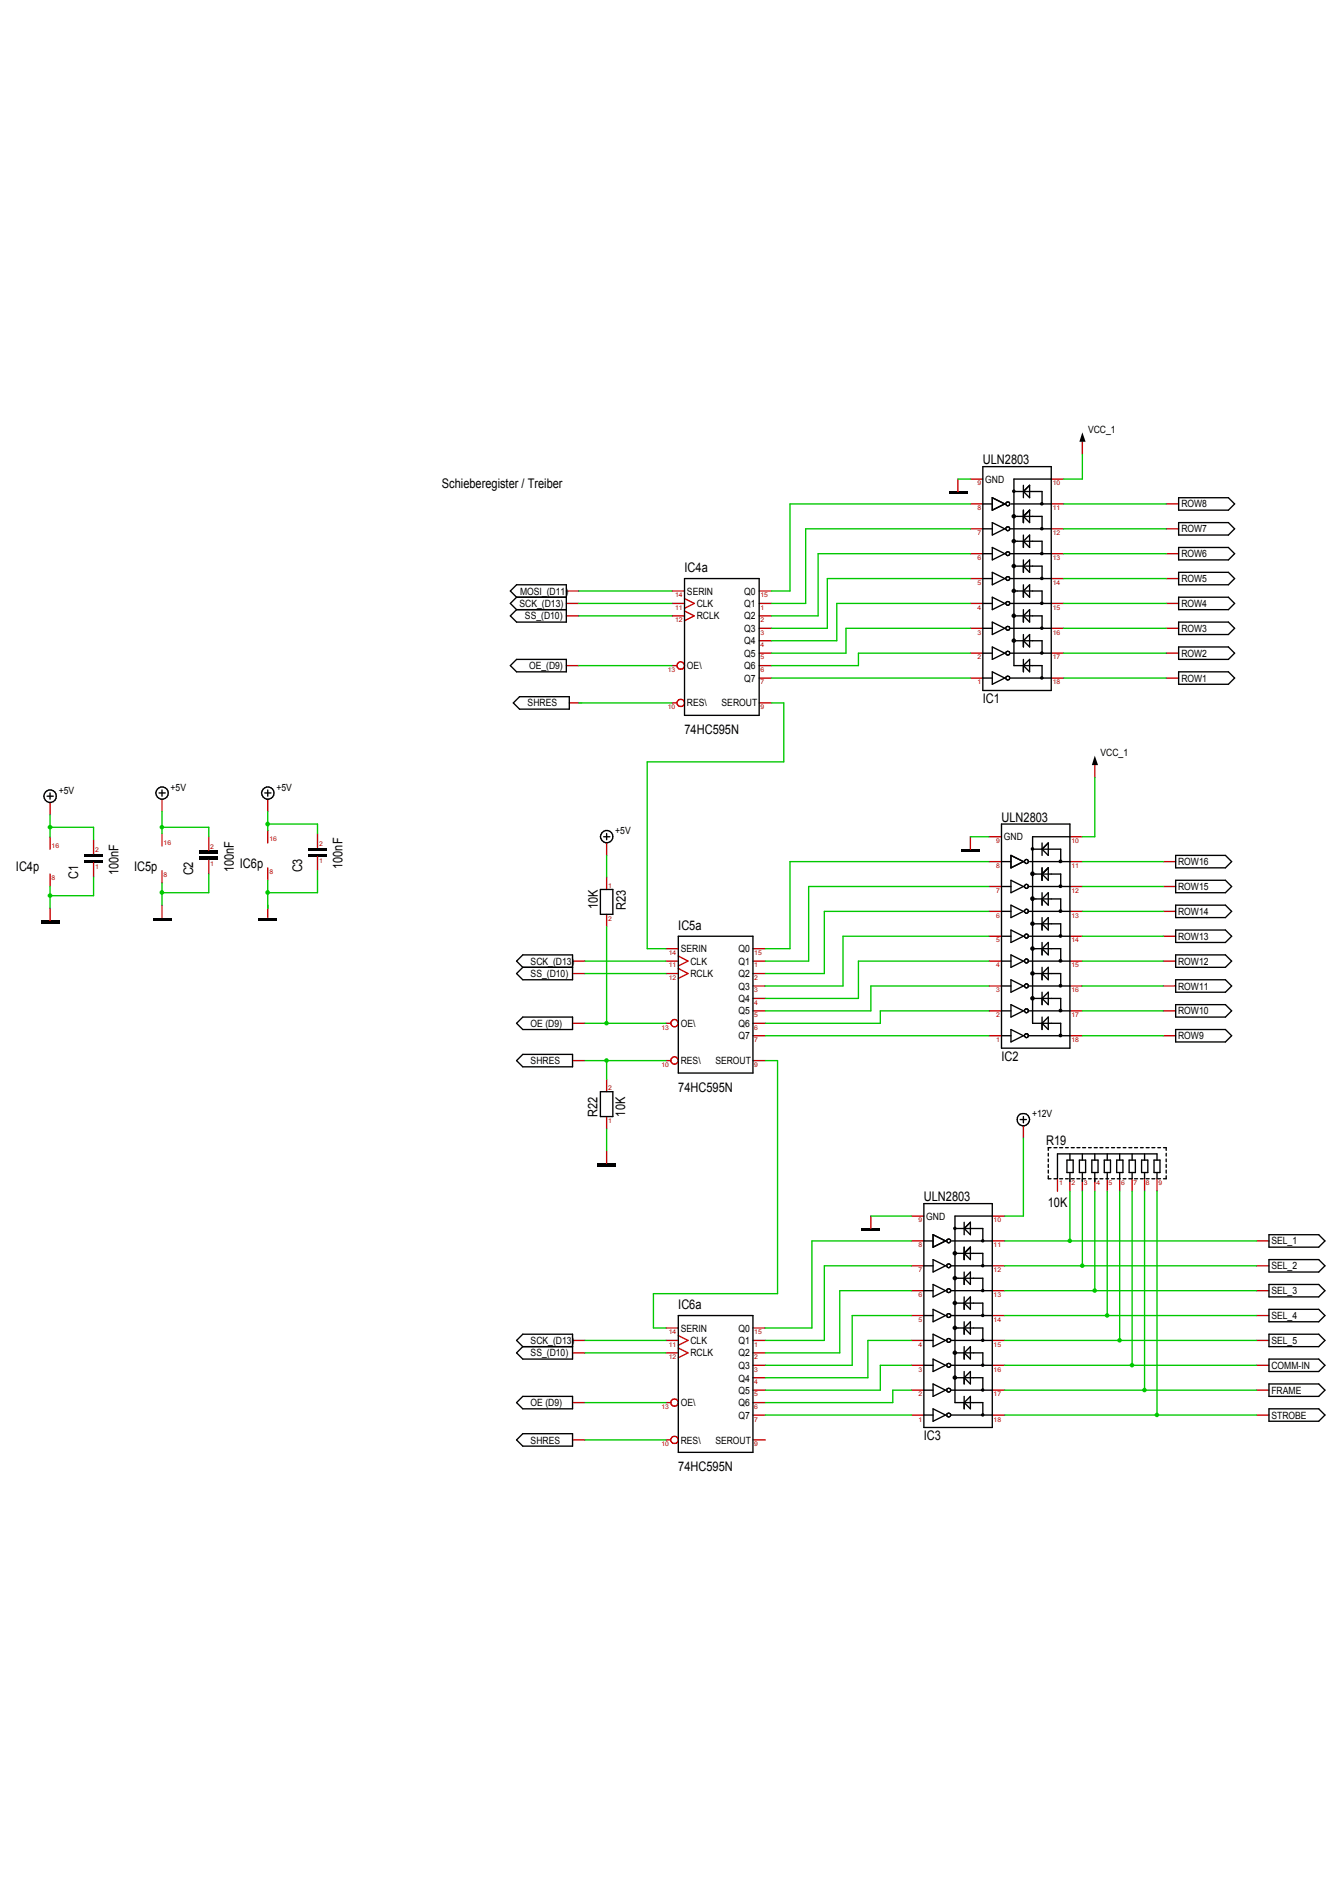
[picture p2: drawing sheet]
<svg xmlns="http://www.w3.org/2000/svg" width="210mm" height="297mm" viewBox="0 0 210 297" stroke-linecap="round" stroke-linejoin="round" font-family="sans-serif">
<path d="M89.1 110.1h2M95 132v1.9M89.6 166.1h2M196.7 213.8h1.9M89.6 225.5h2" fill="none" stroke="#c80000" stroke-width=".21"/>
<g fill="none" stroke="#000001" stroke-width=".21">
<path d="M81.3 109.1h7.8v1.9h-7.8l-1-.9zM94.5 131h1M95 130.5v1M80.9 166.1l.9-1h7.8v1.9h-7.8zM198.6 212.8h7.8l1 1-1 1h-7.8zM80.9 225.5l.9-1h7.8v1.9h-7.8z"/>
<circle cx="95" cy="131" r=".97"/>
</g>
<path d="M93.5 182.1h2.9v.5h-2.9z" fill-rule="evenodd" fill="#000001"/>
<g fill="none" stroke="#c80000" stroke-width=".21">
<path d="M88.6 96.4h2M88.6 94.5h2M88.6 92.5h2M88.6 104.2h2M182.5 106.2h2M95 137.3v2M89.6 152.4h2M89.6 150.5h2M95 143.2v1.9M89.6 160.2h2M95 169v1.9M95 174.8v2"/>
<path d="M95 180.2v1.9M196.7 198.2h1.9M196.7 194.3h1.9M89.6 211.8h2M89.6 209.9h2M89.6 219.6h2M196.7 209.9h1.9M196.7 206h1.9M196.7 202.1h1.9"/>
</g>
<g fill="none" stroke="#000001" stroke-width=".21">
<path d="M80.9 93.5l-1-1 1-.9h7.7v5.8h-7.7l-1-1 1-.9M80.9 95.5h7.7M80.9 93.5h7.7M80.9 93.5l-1 1 1 1M79.9 104.2l1-.9h7.7v1.9h-7.7zM184.5 105.2h7.8l1 1-1 .9h-7.8zM94 139.3h1.9v3.9h-1.9zM81.8 149.5h7.8v3.9h-7.8l-.9-1 .9-.9-.9-1zM81.8 159.3h7.8v1.9h-7.8l-.9-1zM81.8 151.5h7.8M94 170.9h1.9v3.9h-1.9zM198.6 193.3h7.8l1 1-1 1h-7.8z"/>
<path d="M198.6 197.2h7.8l1 1-1 1h-7.8zM80.9 209.9l.9-1h7.8v3.9h-7.8l-.9-1 .9-.9zM80.9 219.6l.9-.9h7.8v1.9h-7.8zM81.8 210.9h7.8M198.6 208.9h7.8l1 1-1 1h-7.8zM198.6 201.1h7.8l1 1-1 1h-7.8zM198.6 205h7.8l1 1-1 1h-7.8z"/>
</g>
<g fill="#000001">
<path d="M48.3 132.7h2.9v.5h-2.9z" fill-rule="evenodd"/>
<path d="M48.3 133.7h2.9v.5h-2.9z" fill-rule="evenodd"/>
</g>
<path d="M49.7 130.5v2.2M49.7 134.2v2.2" fill="none" stroke="#c80000" stroke-width=".21"/>
<g fill="#000001">
<path d="M31.2 133.2h2.9v.5h-2.9z" fill-rule="evenodd"/>
<path d="M31.2 134.2h2.9v.5h-2.9z" fill-rule="evenodd"/>
</g>
<path d="M32.7 131v2.2M32.7 134.7v2.2" fill="none" stroke="#c80000" stroke-width=".21"/>
<g fill="#000001">
<path d="M13.2 133.7h2.9v.5h-2.9z" fill-rule="evenodd"/>
<path d="M13.2 134.7h2.9v.4h-2.9z" fill-rule="evenodd"/>
</g>
<path d="M7.8 125.6v2M14.6 131.5v2.2M14.6 135.1v2.2M25.4 125.1v2M41.9 125.1v2" fill="none" stroke="#c80000" stroke-width=".21"/>
<g fill="none" stroke="#000001" stroke-width=".21">
<path d="M7.4 124.7h.9M7.8 124.2v.9M24.9 124.2h1M25.4 123.7v1M41.4 124.2h1M41.9 123.7v1"/>
<circle cx="7.8" cy="124.7" r=".98"/>
<circle cx="25.4" cy="124.2" r=".97"/>
<circle cx="41.9" cy="124.2" r=".97"/>
</g>
<path d="M40.5 143.7h2.9v.4h-2.9z" fill-rule="evenodd" fill="#000001"/>
<path d="M41.9 141.7v2" fill="none" stroke="#c80000" stroke-width=".21"/>
<path d="M23.9 143.7h2.9v.4h-2.9z" fill-rule="evenodd" fill="#000001"/>
<path d="M25.4 141.7v2" fill="none" stroke="#c80000" stroke-width=".21"/>
<path d="M6.4 144.1h2.9v.6h-2.9z" fill-rule="evenodd" fill="#000001"/>
<g fill="none" stroke="#c80000" stroke-width=".21">
<path d="M105.2 92.5h1.9M105.2 96.4h1.9M105.2 94.5h1.9M107.1 95.7l1.6 .7-1.6 .8M107.1 93.7l1.6 .8-1.6 .7M118.8 92.5h2M118.8 96.4h2M118.8 94.5h2M118.8 98.4h2M105.2 110.1h.8M105.2 104.2h.8M118.8 110.1h2"/>
<path d="M118.8 104.2h2M118.8 106.2h2M118.8 102.3h2M118.8 100.3h2M171.4 119.8v2M7.8 131v2M7.8 136.9v1.9M25.4 130.5v2M25.4 136.4v1.9M41.9 130v2M41.9 135.9v1.9M7.8 142.2v1.9"/>
<path d="M104.2 148.5h2M104.2 152.4h2M104.2 150.5h2M106.2 151.6l1.5 .8-1.5 .8M106.2 149.7l1.5 .8-1.5 .8M117.9 148.5h1.9M117.9 152.4h1.9M117.9 150.5h1.9M117.9 158.3h1.9M117.9 156.3h1.9M117.9 154.4h1.9M104.2 166.1h.8"/>
<path d="M104.2 160.2h.8M117.9 166.1h1.9M117.9 160.2h1.9M117.9 162.2h1.9M160.2 176.3v1.9M165.5 184.6v1.9M167.5 184.6v1.9M169.4 184.6v1.9M171.4 184.6v1.9M173.3 184.6v1.9M175.3 184.6v1.9M177.2 184.6v1.9"/>
<path d="M179.2 184.6v1.9M181.1 184.6v1.9M104.2 207.9h2M104.2 219.6h.8M104.2 211.8h2M104.2 209.9h2M106.2 211.1l1.5 .7-1.5 .8M106.2 209.1l1.5 .8-1.5 .8M117.9 207.9h1.9M117.9 219.6h1.9M117.9 211.8h1.9M117.9 209.9h1.9"/>
<path d="M117.9 217.7h1.9M117.9 215.7h1.9M117.9 213.8h1.9M196.7 217.7h1.9M104.2 225.5h.8M117.9 225.5h1.9M117.9 221.6h1.9M196.7 221.6h1.9"/>
<circle cx="106.5" cy="110.1" r=".59"/>
<circle cx="106.5" cy="104.2" r=".59"/>
<circle cx="105.6" cy="160.2" r=".58"/>
<circle cx="105.6" cy="166.1" r=".58"/>
<circle cx="105.6" cy="219.6" r=".59"/>
<circle cx="105.6" cy="225.5" r=".59"/>
</g>
<g fill="none" stroke="#000001" stroke-width=".21">
<path d="M107.1 90.6h11.7v21.4h-11.7zM106.2 146.6h11.7v21.4h-11.7zM159.7 175.3h1M160.2 174.8v1M164.5 179.7h-.4v.4M165 179.7h.4M165.9 179.7h.4M166.8 179.7h.4M167.7 179.7h.4M168.6 179.7h.4M169.5 179.7h.4M170.4 179.7h.4"/>
<path d="M171.3 179.7h.4M172.2 179.7h.4M173.1 179.7h.4M174 179.7h.5M174.9 179.7h.4M175.8 179.7h.4M176.7 179.7h.5M177.6 179.7h.5M178.5 179.7h.4M179.4 179.7h.5M180.3 179.7h.5M181.2 179.7h.5"/>
<path d="M182.1 179.7h.4v.4M164.1 180.6v.4M164.1 181.5v.4M164.1 182.3v.5M164.1 183.2v.5M164.1 184.1v.5h.4M165 184.6h.4M165.9 184.6h.4M166.8 184.6h.4M167 181.7h1v1.9h-1zM167.5 180.7v1M167.5 183.6v1.4"/>
<path d="M167.7 184.6h.4M168.6 184.6h.4M169 181.7h.9v1.9h-.9zM169.4 180.7v1M169.4 183.6v1.4M169.5 184.6h.4M170.4 184.6h.4M170.9 181.7h1v1.9h-1zM171.3 184.6h.4M171.4 180.7v1M171.4 183.6v1.4M172.2 184.6h.4"/>
<path d="M172.8 181.7h1v1.9h-1zM173.1 184.6h.4M173.3 180.7v1M173.3 183.6v1M174 184.6h.5M174.8 181.7h1v1.9h-1zM174.9 184.6h.4M175.3 180.7v1M175.3 183.6v1M175.8 184.6h.4M176.7 184.6h.5M176.7 181.7h1v1.9h-1z"/>
<path d="M177.2 180.7v1M177.2 183.6v1M177.6 184.6h.5M178.5 184.6h.4M178.7 181.7h1v1.9h-1zM179.2 180.7v1M179.2 183.6v1M179.4 184.6h.5M180.3 184.6h.5M180.6 181.7h1v1.9h-1zM181.1 181.7v-1h-15.6v3.9M181.1 183.6v1"/>
<path d="M181.2 184.6h.5M182.5 180.6v.4M182.5 181.5v.4M182.5 182.3v.5M182.5 183.2v.5M182.5 184.1v.5h-.4M106.2 206h11.7v21.4h-11.7zM198.6 216.7h7.8l1 1-1 1h-7.8zM198.6 220.6h7.8l1 1-1 .9h-7.8z"/>
<circle cx="160.2" cy="175.3" r=".98"/>
</g>
<path d="M171.4 118.3l.5 1.5h-1z" fill="#000001"/>
<path d="M169.4 69.2v1.9" fill="none" stroke="#c80000" stroke-width=".21"/>
<path d="M169.4 67.7l.5 1.5h-.9z" fill="#000001"/>
<g fill="none" stroke="#c80000" stroke-width=".21">
<path d="M182.5 78.9h2M182.5 82.8h2M182.5 86.7h2M182.5 90.6h2M182.5 94.5h2M182.5 98.4h2M182.5 102.3h2M182.1 134.9h1.9M182.1 138.8h1.9M182.1 142.7h1.9M182.1 146.6h1.9M182.1 150.5h1.9"/>
<path d="M182.1 154.4h1.9M182.1 158.3h1.9M182.1 162.2h1.9"/>
</g>
<g fill="none" stroke="#000001" stroke-width=".21">
<path d="M184.5 77.9h7.8l1 1-1 1h-7.8zM184.5 81.8h7.8l1 1-1 1h-7.8zM184.5 85.7h7.8l1 1-1 1h-7.8zM184.5 89.6h7.8l1 1-1 1h-7.8zM184.5 93.5h7.8l1 1-1 1h-7.8zM184.5 97.4h7.8l1 1-1 1h-7.8zM184.5 101.3h7.8l1 1-1 1h-7.8zM184 133.9h7.8l1 1-1 1h-7.8zM184 137.8h7.8l1 1-1 1h-7.8zM184 141.7h7.8l1 1-1 1h-7.8zM184 145.6h7.8l1 1-1 1h-7.8zM184 149.5h7.8l1 1-1 1h-7.8z"/>
<path d="M184 153.4h7.8l1 1-1 1h-7.8zM184 157.3h7.8l1 1-1 1h-7.8zM184 161.2h7.8l1 1-1 1h-7.8z"/>
</g>
<path d="M134.9 192.4h2.9v.4h-2.9z" fill-rule="evenodd" fill="#000001"/>
<path d="M136.3 190.4v2" fill="none" stroke="#c80000" stroke-width=".21"/>
<path d="M150.5 133h2.9v.4h-2.9z" fill-rule="evenodd" fill="#000001"/>
<path d="M151.9 131v2" fill="none" stroke="#c80000" stroke-width=".21"/>
<path d="M148.5 77h2.9v.4h-2.9z" fill-rule="evenodd" fill="#000001"/>
<g fill="none" stroke="#c80000" stroke-width=".21">
<path d="M149.9 75v2M142.7 198.2h1.9M142.7 194.3h1.9M142.7 190.4h1.9M155.3 198.2h2M155.3 194.3h2M155.3 190.4h2M142.7 209.9h1.9M142.7 206h1.9M142.7 202.1h1.9M142.7 213.8h1.9M142.7 217.7h1.9"/>
<path d="M155.3 209.9h2M155.3 206h2M155.3 202.1h2M155.3 213.8h2M155.3 217.7h2M142.7 221.6h1.9M155.3 221.6h2"/>
</g>
<path d="M144.6 188.5h10.7v35h-10.7z" fill="none" stroke="#000001" stroke-width=".21"/>
<g fill="#000001">
<circle cx="149.5" cy="196.2" r=".36"/>
<circle cx="149.5" cy="200.1" r=".36"/>
<circle cx="149.5" cy="204" r=".36"/>
<circle cx="149.5" cy="207.9" r=".36"/>
<circle cx="149.5" cy="211.8" r=".36"/>
<circle cx="149.5" cy="215.7" r=".36"/>
</g>
<g fill="none" stroke="#000001" stroke-width=".21">
<path d="M149.5 196.3h2.9M150.9 195.3v1.9M150.9 199.2v1.9M150.9 196.3l1-1v1.9zM155.3 190.4h-5.8v29.2h2.9M149.5 211.8h2.9M149.5 207.9h2.9M149.5 204h2.9M149.5 200.2h2.9M149.5 215.7h2.9M150.9 203.1v1.9M150.9 207v1.9"/>
<path d="M150.9 210.9v1.9M150.9 214.8v1.9M150.9 218.7v1.9M150.9 200.2l1-1v1.9zM150.9 207.9l1-.9v1.9zM150.9 215.7l1-.9v1.9zM151.9 218.7v1.9l-1-1zM151.9 203.1v1.9l-1-1zM151.9 210.9v1.9l-1-1z"/>
</g>
<g fill="#000001">
<circle cx="153.8" cy="198.2" r=".28"/>
<circle cx="153.8" cy="202.1" r=".28"/>
<circle cx="153.8" cy="206" r=".28"/>
<circle cx="153.8" cy="209.9" r=".28"/>
<circle cx="153.8" cy="213.8" r=".28"/>
<circle cx="153.8" cy="217.7" r=".28"/>
<circle cx="153.8" cy="221.6" r=".28"/>
</g>
<g fill="none" stroke="#000001" stroke-width=".21">
<path d="M144.6 198.2h1.5M146.1 193.3l1.9 1-1.9 1zM148.8 198.2h6.5M152.4 196.3h1.4v1.9M144.6 217.7h1.5M144.6 213.8h1.5M144.6 209.9h1.5M144.6 202.1h1.5M144.6 206h1.5M146.1 201.1l1.9 1-1.9 1zM146.1 205l1.9 1-1.9 1zM146.1 208.9l1.9 1-1.9 1z"/>
<path d="M146.1 212.8l1.9 1-1.9 1zM146.1 216.7l1.9 1-1.9 1zM148.8 217.7h6.5M148.8 213.8h6.5M148.8 209.9h6.5M148.8 202.1h6.5M148.8 206h6.5M152.4 200.2h1.4v1.9M152.4 204h1.4v2M152.4 207.9h1.4v2M152.4 211.8h1.4v2M152.4 215.7h1.4v2"/>
<path d="M152.4 219.6h1.4v2M144.6 221.6h1.5M146.1 220.6l1.9 1-1.9 .9zM148.8 221.6h6.5"/>
<circle cx="148.5" cy="198.2" r=".31"/>
<circle cx="148.5" cy="217.7" r=".32"/>
<circle cx="148.5" cy="206" r=".32"/>
<circle cx="148.5" cy="209.9" r=".32"/>
<circle cx="148.5" cy="202.1" r=".32"/>
<circle cx="148.5" cy="213.8" r=".32"/>
<circle cx="148.5" cy="221.6" r=".32"/>
</g>
<g fill="#000001">
<circle cx="153.8" cy="194.3" r=".28"/>
<circle cx="149.5" cy="192.3" r=".28"/>
</g>
<g fill="none" stroke="#000001" stroke-width=".21">
<path d="M156.8 129h10.7v35.1h-10.7zM144.6 194.3h1.5M146.1 197.2l1.9 1-1.9 1zM146.1 193.3l1.9 1-1.9 1zM149 194.3h6.3M149.5 192.4h4.3v1.9M150.9 192.4l1-1v1.9zM150.9 191.4v1.9M150.9 195.3v1.9M151.9 195.3l-1 1"/>
<circle cx="148.5" cy="194.3" r=".32"/>
</g>
<g fill="none" stroke="#c80000" stroke-width=".21">
<path d="M154.8 138.8h2M154.8 134.9h2M154.8 131h2M167.5 138.8h1.9M167.5 134.9h1.9M167.5 131h1.9M154.8 150.5h2M154.8 146.6h2M154.8 142.7h2M154.8 154.4h2M154.8 158.3h2M167.5 150.5h1.9"/>
<path d="M167.5 146.6h1.9M167.5 142.7h1.9M167.5 154.4h1.9M167.5 158.3h1.9M154.8 162.2h2M167.5 162.2h1.9"/>
</g>
<g fill="#000001">
<circle cx="161.6" cy="136.8" r=".37"/>
<circle cx="161.6" cy="140.7" r=".37"/>
<circle cx="161.6" cy="144.6" r=".36"/>
<circle cx="161.6" cy="148.5" r=".36"/>
<circle cx="161.6" cy="152.4" r=".36"/>
<circle cx="161.6" cy="156.3" r=".36"/>
</g>
<g fill="none" stroke="#000001" stroke-width=".21">
<path d="M161.6 136.9h2.9M163.1 135.9v1.9M163.1 139.8v1.9M164.1 135.9v1.9l-1-.9zM164.1 139.8v1.9l-1-.9zM167.5 131h-5.9v29.2h2.9M161.6 152.4h2.9M161.6 148.5h2.9M161.6 144.7h2.9M161.6 140.8h2.9M161.6 156.3h2.9M163.1 143.7v1.9"/>
<path d="M163.1 147.6v1.9M163.1 151.5v1.9M163.1 155.4v1.9M163.1 159.3v1.9M163.1 144.7l1-1v1.9zM163.1 148.5l1-.9v1.9zM164.1 159.3v1.9l-1-1zM164.1 151.5v1.9l-1-1zM164.1 155.4v1.9l-1-1z"/>
</g>
<g fill="#000001">
<circle cx="166" cy="138.8" r=".3"/>
<circle cx="166" cy="142.7" r=".3"/>
<circle cx="166" cy="146.6" r=".3"/>
<circle cx="166" cy="150.5" r=".3"/>
<circle cx="166" cy="154.3" r=".3"/>
<circle cx="166" cy="158.2" r=".3"/>
<circle cx="166" cy="162.1" r=".3"/>
</g>
<g fill="none" stroke="#000001" stroke-width=".21">
<path d="M156.8 138.8h1.4M158.2 133.9l2 1-2 1zM161 138.8h6.5M164.5 136.9h1.5v1.9M156.8 158.3h1.4M156.8 154.4h1.4M156.8 150.5h1.4M156.8 142.7h1.4M156.8 146.6h1.4M158.2 141.7l2 1-2 1zM158.2 145.6l2 1-2 1zM158.2 149.5l2 1-2 1z"/>
<path d="M158.2 153.4l2 1-2 1zM158.2 157.3l2 1-2 1zM160.5 158l.4 .1 .1 .3-.2 .1-.2 .1-.2-.2v-.2zM161 158.3h6.5M161 154.4h6.5M161 150.5h6.5M161 142.7h6.5M161 146.6h6.5M164.5 140.8h1.5v1.9M164.5 144.7h1.5v1.9M164.5 148.5h1.5v2M164.5 152.4h1.5v2"/>
<path d="M164.5 156.3h1.5v2M156.8 162.2h1.4M158.2 161.2l2 1-2 1zM160.5 161.9l.4 .1 .1 .3-.2 .1-.2 .1-.2-.2v-.2zM161 162.2h6.5M164.5 160.2h1.5v2"/>
<circle cx="160.7" cy="138.8" r=".31"/>
<circle cx="160.7" cy="154.4" r=".31"/>
<circle cx="160.7" cy="146.6" r=".31"/>
<circle cx="160.7" cy="142.7" r=".31"/>
<circle cx="160.7" cy="150.5" r=".31"/>
</g>
<g fill="#000001">
<circle cx="166" cy="134.9" r=".3"/>
<circle cx="161.6" cy="132.9" r=".28"/>
</g>
<g fill="none" stroke="#000001" stroke-width=".21">
<path d="M153.8 73.1h10.7v35h-10.7zM156.8 134.9h1.4M158.2 137.8l2 1-2 1zM158.2 133.9l2 1-2 1zM161.2 134.9h6.3M161.6 133h4.4v1.9M163.1 132v1.9M163.1 135.9v1.9M164.1 132v1.9l-1-.9zM164.1 135.9l-1 1"/>
<circle cx="160.7" cy="134.9" r=".31"/>
</g>
<g fill="none" stroke="#c80000" stroke-width=".21">
<path d="M151.9 78.9h1.9M151.9 75h1.9M164.5 78.9h2M164.5 75h2M151.9 94.5h1.9M151.9 90.6h1.9M151.9 86.7h1.9M151.9 82.8h1.9M151.9 98.4h1.9M164.5 94.5h2M164.5 90.6h2M164.5 86.7h2"/>
<path d="M164.5 82.8h2M164.5 98.4h2M151.9 102.3h1.9M151.9 106.2h1.9M164.5 102.3h2M164.5 106.2h2"/>
</g>
<g fill="#000001">
<circle cx="158.7" cy="80.8" r=".36"/>
<circle cx="158.7" cy="84.7" r=".36"/>
<circle cx="158.7" cy="88.6" r=".36"/>
<circle cx="158.7" cy="92.5" r=".36"/>
<circle cx="158.7" cy="96.4" r=".36"/>
<circle cx="158.7" cy="100.3" r=".36"/>
</g>
<g fill="none" stroke="#000001" stroke-width=".21">
<path d="M160.2 79.9v1.9M161.2 79.9v1.9l-1-.9zM164.5 75h-5.8v29.2h2.9M158.7 96.4h2.9M158.7 92.5h2.9M158.7 88.6h2.9M158.7 84.8h2.9M158.7 80.9h2.9M160.2 83.8v1.9M160.2 87.7v1.9M160.2 91.6v1.9M160.2 95.5v1.9"/>
<path d="M160.2 99.4v1.9M160.2 84.8l1-1v1.9zM160.2 88.6l1-.9v1.9zM160.2 92.5l1-.9v1.9zM161.2 95.5v1.9l-1-1zM161.2 99.4v1.9l-1-1zM158.7 100.3h2.9M160.2 103.3v1.9M160.2 104.2l1-.9v1.9z"/>
</g>
<g fill="#000001">
<circle cx="163.1" cy="82.8" r=".29"/>
<circle cx="163.1" cy="86.7" r=".29"/>
<circle cx="163.1" cy="90.6" r=".29"/>
<circle cx="163.1" cy="94.5" r=".29"/>
<circle cx="163.1" cy="98.4" r=".29"/>
<circle cx="163.1" cy="102.3" r=".29"/>
<circle cx="163.1" cy="106.2" r=".29"/>
</g>
<g fill="none" stroke="#000001" stroke-width=".21">
<path d="M155.3 77.9l2 1-2 1zM153.8 98.4h1.5M153.8 94.5h1.5M153.8 86.7h1.5M153.8 90.6h1.5M153.8 82.8h1.5M155.3 85.7l2 1-2 1zM155.3 89.6l2 1-2 1zM155.3 93.5l2 1-2 1zM155.3 97.4l2 1-2 1zM157.4 82.7l.2-.2h.3l.1 .4-.3 .2-.3-.2zM158 98.4h6.5"/>
<path d="M158 94.5h6.5M158 86.7h6.5M158 90.6h6.5M158 82.8h6.5M161.6 80.9h1.5v1.9M161.6 84.8h1.5v1.9M161.6 88.6h1.5v2M161.6 92.5h1.5v2M161.6 96.4h1.5v2M153.8 106.2h1.5M153.8 102.3h1.5M155.3 101.3l2 1-2 1z"/>
<path d="M155.3 105.2l2 1-2 .9zM158 106.2h6.5M158 102.3h6.5M161.6 100.3h1.5v2M161.6 104.2h1.5v2"/>
<circle cx="157.7" cy="86.7" r=".31"/>
<circle cx="157.7" cy="90.6" r=".31"/>
<circle cx="157.8" cy="98.4" r=".3"/>
<circle cx="157.8" cy="94.5" r=".3"/>
<circle cx="157.7" cy="102.3" r=".31"/>
<circle cx="157.8" cy="106.2" r=".3"/>
</g>
<g fill="#000001">
<circle cx="163.1" cy="78.9" r=".29"/>
<circle cx="158.7" cy="76.9" r=".28"/>
</g>
<path d="M153.8 78.9h1.5M155.3 77.9l2 1-2 1zM157.6 78.6l.4 .1v.3l-.1 .2h-.2l-.3-.2v-.2zM158.2 78.9h6.3M158.7 77h4.4v1.9M160.2 76v1.9M160.2 79.9v1.9M161.2 76v1.9l-1-.9zM161.2 79.9l-1 1M155.3 81.8l2 1-2 1z" fill="none" stroke="#000001" stroke-width=".21"/>
<path d="M91.6 166.1h12.6M95 166.1v2.9M91.6 225.5h12.6" fill="none" stroke="#00c800" stroke-width=".21"/>
<circle cx="94.9" cy="166.1" r=".36" fill="#00c800"/>
<path d="M90.6 92.5h14.6M90.6 94.5h14.6M90.6 110.1h14.6M90.6 104.2h14.6M91.6 150.5h12.6M95 145.1v15.1M91.6 209.9h12.6" fill="none" stroke="#00c800" stroke-width=".21"/>
<circle cx="94.9" cy="160.2" r=".36" fill="#00c800"/>
<path d="M90.6 96.4h14.6M91.6 152.4h12.6M91.6 160.2h12.6M91.6 219.6h12.6M91.6 211.8h12.6M175.3 209.9h21.4" fill="none" stroke="#00c800" stroke-width=".21"/>
<circle cx="175.2" cy="209.9" r=".36" fill="#00c800"/>
<path d="M175.3 186.5v23.4h-18M173.3 206h23.4" fill="none" stroke="#00c800" stroke-width=".21"/>
<circle cx="173.3" cy="206" r=".36" fill="#00c800"/>
<path d="M173.3 186.5v19.5h-16M171.4 202.1h25.3" fill="none" stroke="#00c800" stroke-width=".21"/>
<circle cx="171.3" cy="202.1" r=".36" fill="#00c800"/>
<path d="M171.4 186.5v15.6h-14.1" fill="none" stroke="#00c800" stroke-width=".21"/>
<circle cx="169.4" cy="198.2" r=".36" fill="#00c800"/>
<path d="M157.3 198.2h39.4M167.5 194.3h29.2M169.4 186.5v11.7" fill="none" stroke="#00c800" stroke-width=".21"/>
<circle cx="167.5" cy="194.3" r=".36" fill="#00c800"/>
<path d="M167.5 186.5v7.8h-10.2" fill="none" stroke="#00c800" stroke-width=".21"/>
<circle cx="177.2" cy="213.8" r=".36" fill="#00c800"/>
<g fill="none" stroke="#00c800" stroke-width=".21">
<path d="M151.9 78.9h-28.2v13.6h-2.9M151.9 82.8h-25.8v11.7h-5.3M151.9 94.5h-20.9v5.8h-10.2M151.9 86.7h-23.8v9.7h-7.3M151.9 90.6h-22.4v7.8h-8.7M151.9 98.4h-19.5v3.9h-11.6M120.8 106.2h31.1M151.9 102.3h-17.5v1.9h-13.6M166.5 106.2h16M32.7 129.5v1.5M95 133.9v3.4M154.8 134.9h-31.1v13.6h-3.9"/>
<path d="M154.8 138.8h-28.2v11.7h-6.8M154.8 142.7h-25.8v9.7h-9.2M154.8 158.3h-17v1.9h-18M154.8 150.5h-20.4v5.8h-14.6M154.8 146.6h-22.8v7.8h-12.2M154.8 154.4h-18.5v3.9h-16.5M119.8 166.1h1.9v36.5h-19.4v5.3h1.9M119.8 162.2h35M142.7 194.3h-15.6v13.6h-7.3M142.7 198.2h-13.7v11.7h-9.2M177.2 186.5v27.3M142.7 206h-9.3v7.8h-13.6"/>
<path d="M142.7 213.8h-4.9v3.9h-18M142.7 209.9h-6.9v5.8h-16M142.7 202.1h-11.3v9.7h-11.6M142.7 217.7h-3v1.9h-19.9M157.3 213.8h39.4M119.8 221.6h22.9"/>
</g>
<circle cx="41.9" cy="129" r=".37" fill="#00c800"/>
<path d="M41.9 127.1v1.9h7.8v1.5" fill="none" stroke="#00c800" stroke-width=".21"/>
<circle cx="25.3" cy="129.5" r=".36" fill="#00c800"/>
<path d="M25.4 127.1v2.4h7.3" fill="none" stroke="#00c800" stroke-width=".21"/>
<circle cx="7.8" cy="129.5" r=".37" fill="#00c800"/>
<path d="M7.8 127.6v3.4M7.8 129.5h6.8v2M25.4 129.5v1M41.9 129v1" fill="none" stroke="#00c800" stroke-width=".21"/>
<circle cx="181.1" cy="221.6" r=".36" fill="#00c800"/>
<path d="M181.1 186.5v35.1M157.3 221.6h39.4" fill="none" stroke="#00c800" stroke-width=".21"/>
<circle cx="179.1" cy="217.7" r=".36" fill="#00c800"/>
<g fill="none" stroke="#00c800" stroke-width=".21">
<path d="M149.9 75h2M166.5 78.9h16M169.4 71.1v3.9h-2.9M166.5 82.8h16M166.5 86.7h16M166.5 90.6h16M166.5 94.5h16M166.5 98.4h16M120.8 110.1h1.9v9.2h-21.4v29.2h2.9M166.5 102.3h16M14.6 137.3v3M151.9 131h2.9"/>
<path d="M169.4 134.9h12.7M169.4 138.8h12.7M171.4 121.8v9.2h-2M169.4 142.7h12.7M169.4 146.6h12.7M169.4 150.5h12.7M169.4 154.4h12.7M169.4 158.3h12.7M95 176.8v3.4M160.2 178.2v12.2h-2.9M169.4 162.2h12.7M136.3 190.4h6.4"/>
<path d="M179.2 186.5v31.2M157.3 217.7h39.4"/>
</g>
<circle cx="7.8" cy="140.2" r=".37" fill="#00c800"/>
<path d="M7.8 138.8v1.5h6.8M32.7 136.9v2.9" fill="none" stroke="#00c800" stroke-width=".21"/>
<circle cx="25.3" cy="139.7" r=".37" fill="#00c800"/>
<path d="M25.4 138.3v1.5h7.3M49.7 136.4v3.4" fill="none" stroke="#00c800" stroke-width=".21"/>
<circle cx="41.9" cy="139.7" r=".37" fill="#00c800"/>
<path d="M25.4 139.8v1.9M41.9 137.8v4.4M41.9 139.8h7.8M7.8 140.3v1.9" fill="none" stroke="#00c800" stroke-width=".21"/>
<g font-size="2.1" fill="#000001">
<text x="69.2" y="76.5">Schieberegister / Treiber</text>
<text x="153.8" y="72.6">ULN2803</text>
<text x="107.1" y="89.6">IC4a</text>
<text x="153.8" y="110.2">IC1</text>
<text x="107.1" y="114.9">74HC595N</text>
<text x="156.8" y="128.7">ULN2803</text>
<text x="2.5" y="136.4">IC4p</text>
<text x="12.2" y="137.6" transform="rotate(-90 12.2 137.6)">C1</text>
<text x="18.5" y="137.1" transform="rotate(-90 18.5 137.1)">100nF</text>
<text x="21" y="136.4">IC5p</text>
<text x="30.2" y="137.1" transform="rotate(-90 30.2 137.1)">C2</text>
<text x="36.6" y="136.6" transform="rotate(-90 36.6 136.6)">100nF</text>
<text x="37.5" y="135.9">IC6p</text>
<text x="47.3" y="136.6" transform="rotate(-90 47.3 136.6)">C3</text>
<text x="53.6" y="136.1" transform="rotate(-90 53.6 136.1)">100nF</text>
<text x="93.6" y="142.4" transform="rotate(-90 93.6 142.4)">10K</text>
<text x="98" y="142.5" transform="rotate(-90 98 142.5)">R23</text>
<text x="106.2" y="145.6">IC5a</text>
<text x="156.8" y="166.1">IC2</text>
<text x="106.2" y="170.9">74HC595N</text>
<text x="93.5" y="174.8" transform="rotate(-90 93.5 174.8)">R22</text>
<text x="97.9" y="174.8" transform="rotate(-90 97.9 174.8)">10K</text>
<text x="163.7" y="179.3">R19</text>
<text x="144.6" y="188">ULN2803</text>
<text x="164" y="189">10K</text>
<text x="106.2" y="205">IC6a</text>
<text x="144.6" y="225.6">IC3</text>
<text x="106.2" y="230.3">74HC595N</text>
</g>
<g font-size="1.6" fill="#000001">
<text x="170.3" y="67.8">VCC_1</text>
<text x="154.2" y="75.6">GND</text>
<text x="184.9" y="79.5">ROW8</text>
<text x="184.9" y="83.4">ROW7</text>
<text x="184.9" y="87.2">ROW6</text>
<text x="81.3" y="95">SCK_(D13)</text>
<text x="81.4" y="93.1">MOSI_(D11)</text>
<text x="107.5" y="93.1">SERIN</text>
<text x="109.1" y="95">CLK</text>
<text x="116.5" y="93.1">Q0</text>
<text x="116.5" y="95">Q1</text>
<text x="184.9" y="91.1">ROW5</text>
<text x="184.9" y="95">ROW4</text>
<text x="82.2" y="97">SS_(D10)</text>
<text x="109.1" y="97">RCLK</text>
<text x="116.5" y="100.9">Q4</text>
<text x="116.5" y="98.9">Q3</text>
<text x="116.5" y="97">Q2</text>
<text x="184.9" y="98.9">ROW3</text>
<text x="82.8" y="104.8">OE_(D9)</text>
<text x="107.5" y="104.8">OE\</text>
<text x="116.5" y="106.7">Q7</text>
<text x="116.5" y="104.8">Q6</text>
<text x="116.5" y="102.8">Q5</text>
<text x="184.9" y="106.7">ROW1</text>
<text x="184.9" y="102.8">ROW2</text>
<text x="82.6" y="110.6">SHRES</text>
<text x="107.5" y="110.6">RES\</text>
<text x="112.9" y="110.6">SEROUT</text>
<text x="172.3" y="118.4">VCC_1</text>
<text x="9.2" y="124.3">+5V</text>
<text x="26.7" y="123.8">+5V</text>
<text x="43.3" y="123.8">+5V</text>
<text x="96.3" y="130.6">+5V</text>
<text x="157.1" y="131.6">GND</text>
<text x="184.4" y="135.5">ROW16</text>
<text x="184.4" y="139.4">ROW15</text>
<text x="184.4" y="143.3">ROW14</text>
<text x="106.6" y="149.1">SERIN</text>
<text x="115.6" y="149.1">Q0</text>
<text x="184.4" y="147.2">ROW13</text>
<text x="83.1" y="153">SS_(D10)</text>
<text x="83.1" y="151">SCK_(D13)</text>
<text x="108.1" y="153">RCLK</text>
<text x="108.1" y="151">CLK</text>
<text x="115.6" y="154.9">Q3</text>
<text x="115.6" y="153">Q2</text>
<text x="115.6" y="151">Q1</text>
<text x="184.4" y="151">ROW12</text>
<text x="184.4" y="154.9">ROW11</text>
<text x="83.1" y="160.8">OE (D9)</text>
<text x="106.6" y="160.8">OE\</text>
<text x="115.6" y="160.8">Q6</text>
<text x="115.6" y="158.8">Q5</text>
<text x="115.6" y="156.9">Q4</text>
<text x="184.4" y="158.8">ROW10</text>
<text x="83.1" y="166.6">SHRES</text>
<text x="106.6" y="166.6">RES\</text>
<text x="112" y="166.6">SEROUT</text>
<text x="115.6" y="162.7">Q7</text>
<text x="184.4" y="162.7">ROW9</text>
<text x="161.5" y="174.9">+12V</text>
<text x="145" y="191">GND</text>
<text x="199" y="194.9">SEL_1</text>
<text x="199" y="202.6">SEL_3</text>
<text x="199" y="198.8">SEL_2</text>
<text x="106.6" y="208.5">SERIN</text>
<text x="115.6" y="208.5">Q0</text>
<text x="199" y="206.5">SEL_4</text>
<text x="83.1" y="212.4">SS_(D10)</text>
<text x="83.1" y="210.4">SCK_(D13)</text>
<text x="108.1" y="212.4">RCLK</text>
<text x="108.1" y="210.4">CLK</text>
<text x="115.6" y="214.4">Q3</text>
<text x="115.6" y="212.4">Q2</text>
<text x="115.6" y="210.4">Q1</text>
<text x="199" y="214.4">COMM-IN</text>
<text x="199" y="210.4">SEL_5</text>
<text x="83.1" y="220.2">OE (D9)</text>
<text x="106.6" y="220.2">OE\</text>
<text x="115.6" y="220.2">Q6</text>
<text x="115.6" y="218.3">Q5</text>
<text x="115.6" y="216.3">Q4</text>
<text x="199" y="218.3">FRAME</text>
<text x="83.1" y="226.1">SHRES</text>
<text x="106.6" y="226.1">RES\</text>
<text x="112" y="226.1">SEROUT</text>
<text x="115.6" y="222.2">Q7</text>
<text x="199" y="222.2">STROBE</text>
</g>
<g font-size="1" fill="#c80000">
<text x="153" y="76">9</text>
<text x="164.8" y="76">10</text>
<text x="153" y="83.8">7</text>
<text x="153" y="79.9">8</text>
<text x="164.8" y="83.8">12</text>
<text x="164.8" y="79.9">11</text>
<text x="153" y="87.7">6</text>
<text x="164.8" y="87.7">13</text>
<text x="105.7" y="93.5">14</text>
<text x="105.7" y="95.5">11</text>
<text x="119" y="93.5">15</text>
<text x="119" y="95.5">1</text>
<text x="153" y="91.6">5</text>
<text x="153" y="95.5">4</text>
<text x="164.8" y="95.5">15</text>
<text x="164.8" y="91.6">14</text>
<text x="105.7" y="97.4">12</text>
<text x="119" y="101.3">4</text>
<text x="119" y="99.4">3</text>
<text x="119" y="97.4">2</text>
<text x="153" y="99.4">3</text>
<text x="164.8" y="99.4">16</text>
<text x="104.5" y="105.2">13</text>
<text x="119" y="107.1">7</text>
<text x="119" y="105.2">6</text>
<text x="119" y="103.3">5</text>
<text x="153" y="103.3">2</text>
<text x="153" y="107.1">1</text>
<text x="164.8" y="107.1">18</text>
<text x="164.8" y="103.3">17</text>
<text x="104.5" y="111">10</text>
<text x="119" y="111">9</text>
<text x="42.2" y="131.7">16</text>
<text x="155.9" y="132">9</text>
<text x="167.7" y="132">10</text>
<text x="8.1" y="132.7">16</text>
<text x="8.1" y="137.8">8</text>
<text x="14.9" y="133.4">2</text>
<text x="14.9" y="136.1">1</text>
<text x="25.6" y="132.2">16</text>
<text x="25.6" y="137.4">8</text>
<text x="32.9" y="133">2</text>
<text x="32.9" y="135.6">1</text>
<text x="42.2" y="136.9">8</text>
<text x="50" y="132.5">2</text>
<text x="50" y="135.2">1</text>
<text x="155.9" y="135.9">8</text>
<text x="167.7" y="135.9">11</text>
<text x="95.2" y="139.1">1</text>
<text x="155.9" y="139.8">7</text>
<text x="155.9" y="143.7">6</text>
<text x="167.7" y="143.7">13</text>
<text x="167.7" y="139.8">12</text>
<text x="95.2" y="144.2">2</text>
<text x="104.7" y="149.5">14</text>
<text x="118.1" y="149.5">15</text>
<text x="155.9" y="147.6">5</text>
<text x="167.7" y="147.6">14</text>
<text x="104.7" y="153.4">12</text>
<text x="104.7" y="151.5">11</text>
<text x="118.1" y="155.4">3</text>
<text x="118.1" y="153.4">2</text>
<text x="118.1" y="151.5">1</text>
<text x="155.9" y="151.5">4</text>
<text x="155.9" y="155.4">3</text>
<text x="167.7" y="151.5">15</text>
<text x="167.7" y="155.4">16</text>
<text x="103.5" y="161.2">13</text>
<text x="118.1" y="161.2">6</text>
<text x="118.1" y="159.3">5</text>
<text x="118.1" y="157.3">4</text>
<text x="155.9" y="159.3">2</text>
<text x="167.7" y="159.3">17</text>
<text x="103.5" y="167">10</text>
<text x="118.1" y="167">9</text>
<text x="118.1" y="163.2">7</text>
<text x="155.9" y="163.2">1</text>
<text x="167.7" y="163.2">18</text>
<text x="95.2" y="170.7">2</text>
<text x="95.2" y="175.8">1</text>
<text x="165.8" y="185.5">1</text>
<text x="167.7" y="185.5">2</text>
<text x="169.7" y="185.5">3</text>
<text x="171.6" y="185.5">4</text>
<text x="173.5" y="185.5">5</text>
<text x="175.5" y="185.5">6</text>
<text x="177.4" y="185.5">7</text>
<text x="179.4" y="185.5">8</text>
<text x="181.3" y="185.5">9</text>
<text x="143.8" y="191.4">9</text>
<text x="155.5" y="191.4">10</text>
<text x="143.8" y="195.3">8</text>
<text x="155.5" y="195.3">11</text>
<text x="143.8" y="199.2">7</text>
<text x="143.8" y="203.1">6</text>
<text x="155.5" y="203.1">13</text>
<text x="155.5" y="199.2">12</text>
<text x="104.7" y="208.9">14</text>
<text x="118.1" y="208.9">15</text>
<text x="143.8" y="207">5</text>
<text x="155.5" y="207">14</text>
<text x="104.7" y="212.8">12</text>
<text x="104.7" y="210.9">11</text>
<text x="118.1" y="214.8">3</text>
<text x="118.1" y="212.8">2</text>
<text x="118.1" y="210.9">1</text>
<text x="143.8" y="210.9">4</text>
<text x="143.8" y="214.8">3</text>
<text x="155.5" y="210.9">15</text>
<text x="155.5" y="214.8">16</text>
<text x="103.5" y="220.6">13</text>
<text x="118.1" y="220.6">6</text>
<text x="118.1" y="218.7">5</text>
<text x="118.1" y="216.7">4</text>
<text x="143.8" y="218.7">2</text>
<text x="155.5" y="218.7">17</text>
<text x="103.5" y="226.5">10</text>
<text x="118.1" y="226.5">9</text>
<text x="118.1" y="222.6">7</text>
<text x="143.8" y="222.6">1</text>
<text x="155.5" y="222.6">18</text>
</g>
</svg>
